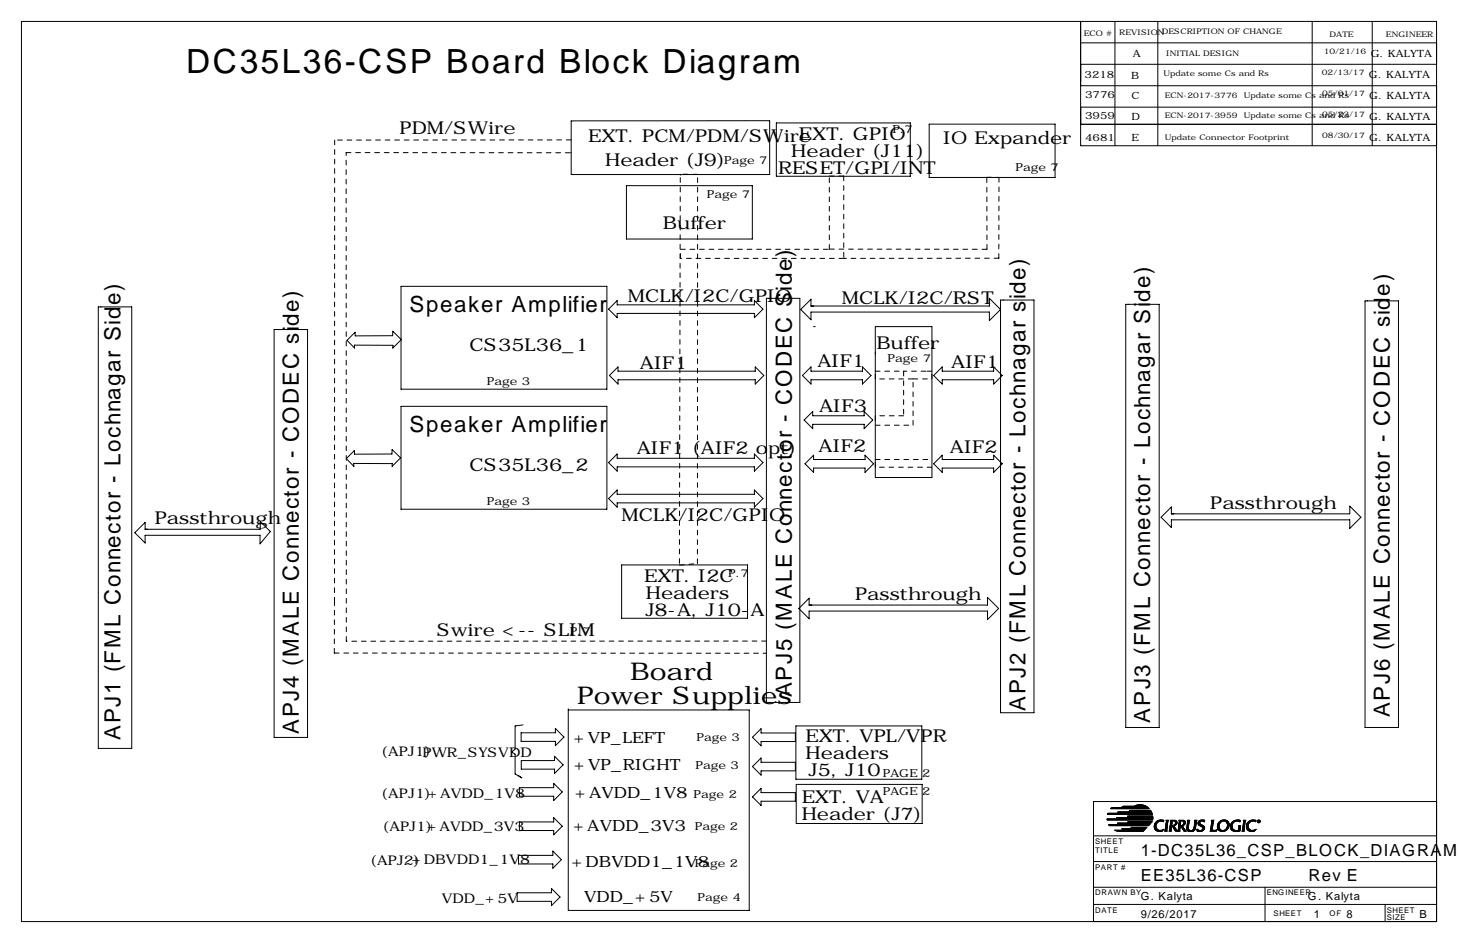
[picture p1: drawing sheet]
<svg xmlns="http://www.w3.org/2000/svg" width="432mm" height="279mm" viewBox="0 0 432 279" stroke-linecap="round" stroke-linejoin="round" font-family="sans-serif">
<g fill="none" stroke="#000" stroke-width=".3">
<path d="M6.3 6.4h419.1v266.6h-419.1zM320 6.4v36.8h105.4M320 12.7h105.4M320 19.1h105.4M330.2 6.4v36.8M342.9 6.4v36.8M388.6 6.4v36.8M406.4 6.4v36.8M169.1 35.8h58.8v15.9h-58.7v-15.8M229.9 36.4h39.7v15.8h-39.7zM275.2 36.8h37.3v15.8h-37.3zM320 36.8h105.4"/>
<path d="M320 25.4h105.4M320 31.8h105.4M185.5 55h37.3v15.8h-37.3zM29.1 90.9h9.9v130.8h-9.9zM81.2 97.6h9.9v120.9h-9.9zM118.8 84.8h60.9v30.5h-60.9zM180.2 91.6l2.6-2.5v1.2h40.6v-1.2l2.6 2.5-2.6 2.5v-1.2h-40.6v1.2zM227 88.4h9.9v119.7h-9.9zM240.2 88.6v2.1h52.8v-2.3l3.3 3.3-3.3 3.3v-2.5h-52.8v2.2l-3.1-3zM240.9 96.8h.6M259.2 96.8h16.8v44.7h-16.8zM296.3 88.9h9.9v122.3h-9.9z"/>
<path d="M333.4 90.2h9.9v125.3h-9.9zM404.3 89.2h9.9v126.3h-9.9zM118.8 100.5l-2.5-2.4v1.4h-11.1v-1l-2.4 2.3 2.2 2.3v-.8h11.4l-.1 .8 2.5-2.5M180.5 111.3l2.5-2.6v1.3h40.7v-1.3l2.5 2.6-2.5 2.5v-1.3h-40.7v1.3zM240.2 108.7v1.3h15.2v-1.3l2.6 2.6-2.6 2.5v-1.3h-15.2v1.3l-2.6-2.5zM276.5 111.3l2.5-2.6v1.3h15.3v-1.3l2.5 2.6-2.5 2.5v-1.3h-15.3v1.3zM118.6 135.6l-2.5-2.4v1.3l-11.1 .1v-1.1l-2.4 2.4 2.2 2.3-.1-.9 11.5 .1-.1 .8 2.5-2.6M118.8 120.4h60.9v30.5h-60.9zM180.2 137.1l2.6-2.6v1.3h40.6v-1.3l2.6 2.6-2.6 2.5v-1.3h-40.6v1.3zM238.4 137.4l2.5-2.5v1.2h15.3v-1.2l2.5 2.5-2.5 2.6v-1.3h-15.3v1.3zM240.7 121.9v1.3h15.2v-1.3l2.6 2.6-2.6 2.5v-1.3h-15.2v1.3l-2.5-2.5zM276.5 137.4l2.5-2.5v1.2h15.3v-1.2l2.5 2.5-2.5 2.6v-1.3h-15.3v1.3z"/>
<path d="M39.9 157.8l3.1-3v2h34.1v-2.3l3 3-3.1 3.6v-2.5h-34v2.3zM180.2 147.7l2.6-2.5v1.3h40.6v-1.3l2.6 2.5-2.6 2.6v-1.3h-40.6v1.3zM346.9 150.2v2h52.8v-2.2l3.3 3.3-3.3 3.3v-2.6h-52.8v2.3l-3-3zM184.1 167.4h37.3v15.8h-37.3zM236.6 180.3l3-3.1v2.1h52.9v-2.3l3.3 3.3-3.3 3.3v-2.5h-52.9v2.2zM154.3 217.1h10.2v-1.3l2.5 2.6-2.5 2.5v-1.2h-10.2zM154.9 214.8l-2.3 .3v6.8l-1.1 .9 1.1 .7v5.8l1.9 1.2-.9-.7M168.3 210v59.7h53.6v-59.3h-53.6M225.4 215.9v1.3h10.2v2.5h-10.2v1.3l-2.5-2.6zM235.7 215.1h37.3v15.8h-37.3zM153.8 233.4h10.2v-1.3l2.5 2.5-2.5 2.6v-1.3h-10.2zM154.4 225.3h9.8v-1.2l2.6 2.5-2.6 2.6v-1.3h-9.8z"/>
<path d="M225.4 224.6v1.3h10.2v2.5h-10.2v1.3l-2.5-2.6zM225.4 233.6v1.2h10.2v2.6h-10.2v1.3l-2.5-2.6zM235.8 232.4h37.3v11.6h-37.3zM328.9 239.6h11.5M329 239.5h11.3M329 239.5h11.2M329.1 239.4h11M329.2 239.3h10.9M332.1 239.2h7.9M332.2 239.2h7.7M332.3 239.1h7.5M332.4 239h7.3"/>
<path d="M332.5 239h7.1M332.7 238.9h6.7M336 238.8h3.3M336.2 238.7h2.9M336.3 238.7h2.7M336.5 238.6h2.2M336.8 238.5h1.7M337.3 238.4h.7M425.4 237.5h-101.6v35.5M153.6 253.4h10.1v-1.2l2.6 2.5-2.6 2.6v-1.3h-10.1zM153.8 243.5h10.2v-1.2l2.5 2.5-2.5 2.5v-1.2h-10.2zM323.8 255.3h101.6"/>
<path d="M323.8 247.6h101.6M327.9 242.8h13.5M327.9 242.7h13.5M327.9 242.6h13.5M327.9 243h13.5M327.9 242.9h13.5M328 241.3h13.3M328 241.2h13.3M328.1 241.1h13.1M328.1 241h13.1M328.1 240.9h13.1M328.3 244.3h12.2"/>
<path d="M328.4 244.4h12M328.4 244.4h11.9M328.5 244.6h11.7M330 246h8.9M330.1 246h8.7M330.3 246.1h8.5M330.6 246.2h8.1M330.7 246.2h7.9M330.7 242.5h10.7M330.7 242.4h10.7M330.7 242.3h10.7M330.7 242.2h10.7"/>
<path d="M331 243.9h9.8M331 240.8h10.1M331 240.7l10.1 .1M331.1 244h9.6M331.1 240.7h10M331.1 240.6h10M331.1 240.6h9.9M331.1 244.2h9.4M331.1 244.2h9.5M331.3 246.3h7.2M332.2 245.5h7.1M332.2 245.6h7"/>
<path d="M332.3 245.7h6.8M332.4 245.7h6.7M332.6 245.8h6.4M332.7 245.9h6.3M333.9 242.1h7.5M333.9 242h7.5M333.9 241.9h7.5M333.9 241.8h7.5M334 241.8h7.4M334 243.4h7.3M334.1 243.6h7M334.1 243.7h6.9"/>
<path d="M334.3 240.5h6.7M334.4 240.4h6.5M334.4 240.3h6.5M334.5 240.2l6.4 .1M334.5 240.2h6.3M334.6 240.1h6.2M334.9 245.1h4.8M335 245.2h4.6M335.1 245.3h4.4M335.2 245.4h4.2M340.2 244.6l-11.7 .1M340.7 244.1h-9.6"/>
<path d="M340.8 243.9l-9.8 .1M340.9 243.8h-9.9M341.1 243.6l-7 .1M341.2 243.5h-7.1M341.8 245.2h.6M341.8 245.1h.6M341.8 245h.6M341.8 244.9h.5M341.8 244.8h.5M341.8 244.7h.5M341.8 244.6h.5M341.9 245.4h.6"/>
<path d="M341.9 245.3h.6M341.9 244.6h.4M341.9 244.4h.5M341.9 245.6h.8M341.9 245.5h.7M341.9 244.2h.5M342 244.1h.5M342 245.7l.8 .1M342 245.7h.7M342 244h.5M342 244h.6M342.1 243.9h.5"/>
<path d="M342.1 245.8h.8M342.2 245.9h.9M342.2 243.7h.5M342.2 246h1M342.3 246h2.1M342.3 243.6h.7M342.4 246.1h2M342.4 244.4l-.5 .1M342.4 244.3h-.5M342.5 243.4h.7M342.5 246.2h1.8M342.6 246.2h1.7"/>
<path d="M342.6 243.3h2M342.7 243.8h-.6M342.7 243.2h1.9M342.9 243.6l-.7 .1M343 246.3h1.1M343.1 243.1h1.6M343.1 243.5h-.7M343.2 246.4h.7M343.2 243h1.4M343.5 243.3l-1 .1M343.7 242.9h.3M344 246h.4"/>
<path d="M344.2 243.3h.4M344.4 245.8h.2M344.5 245.9h-.3M344.5 245.8h.1M344.5 243.4h.1M344.6 243.5h.1M344.6 245.7h.1M344.7 243.1l-1.9 .1M344.9 246.3h.8M345 246.2h.6M345 246.1h.6M345.1 246h.4"/>
<path d="M345.1 245.9h.4M345.1 245.8h.4M345.1 245.7h.5M345.1 245.6h.5M345.1 245.5h.5M345.2 245.4h.4M345.2 245.3h.4M345.2 245.2h.4M345.2 245.1h.4M345.2 245h.5M345.2 244.9h.5M345.2 244.8h.5"/>
<path d="M345.3 244.7h.4M345.3 244.6h.4M345.3 244.4h.4M345.3 244.3h.4M345.3 243h.8M345.3 244.2h.5M345.3 244.1h.5M345.3 244h.5M345.3 243.9h.5M345.3 243.1h.7M345.4 243.9h.4M345.4 243.7h.4"/>
<path d="M345.4 243.6h.4M345.4 243.5h.4M345.4 243.4h.4M345.4 243.3h.5M345.4 243.2h.5M345.7 244.6l-.4 .1M345.8 243.8h-.4M346 243.1l-.6 .1M346.2 246.3h.8M346.3 246.2h.6M346.3 246.1h.6M346.4 246h.5"/>
<path d="M346.4 245.9h.5M346.4 245.8h.5M346.4 245.7h.5M346.5 245.6h.4M346.5 245.5h.4M346.5 245.4h.4M346.5 245.3h.4M346.5 245.2h.4M346.5 245.1h.5M346.5 245h.5M346.5 244.9h.5M346.6 244.7h.4"/>
<path d="M346.6 244.6h.4M346.6 244.4h.4M346.6 243h1.4M346.6 244.3h.4M346.6 244.2h.5M346.6 244.1h.5M346.6 244h.5M346.6 243.1h1.5M346.7 243.9h.4M346.7 243.8h.4M346.7 243.7h.4M346.7 243.6h.4"/>
<path d="M346.7 243.1l1.6 .1M346.7 243.5h.5M346.7 243.4h.5M346.7 243.3h.5M346.7 243.2h1.7M347 245.1l-.5 .1M347 244.8h-.5M347.2 244.6h.7M347.2 244.8h.5M347.2 244.7h.5M347.3 244.9h.5M347.3 244.9l.5 .1"/>
<path d="M347.4 245.1h.5M347.4 245h.5M347.4 244.6h.6M347.4 245.1l.6 .1M347.5 245.3h.5M347.5 245.2h.5M347.6 245.4h.5M347.7 245.6h.5M347.7 245.5h.5M347.7 245.7h.6M347.7 243.3h.7M347.8 245.7h.5"/>
<path d="M347.8 244.4h.4M347.8 245.8h.6M347.8 243.3h.7M347.9 245.9h.6M347.9 246h.6M347.9 244.2h.5M348 246h.6M348 244.2h.4M348 243.4h.5M348 246.1h.7M348 244.1h.5M348 243.5h.6"/>
<path d="M348.1 246.2h.6M348.1 244h.4M348.1 243.6h.5M348.1 246.2l1.4 .1M348.1 243.9h.4M348.1 243.9h.5M348.1 243.8h.5M348.1 243.7h.5M348.2 244.4l-.7 .1M348.3 244.3h-.5M348.8 246.2h.6M348.8 246.1h.6"/>
<path d="M348.9 246h.5M348.9 245.8h.5M348.9 245.7h.5M348.9 245.6h.5M349 245.5h.5M349 245.4h.5M349 245.3h.5M349 245.2h.5M349 245.1h.5M349 245h.5M349 244.9h.5M349 244.8h.5"/>
<path d="M349.1 244.7h.4M349.1 244.6h.5M349.1 244.4h.5M349.1 243h1.4M349.1 244.2h.5M349.1 244.1h.5M349.1 244h.5M349.1 243.1h1.5M349.2 243.9h.5M349.2 243.8h.5M349.2 243.7h.5M349.2 243.6h.5"/>
<path d="M349.2 243.1l1.6 .1M349.2 243.5h.5M349.2 243.4h.5M349.2 243.3h.5M349.2 243.2h1.7M349.4 245.9h-.5M349.5 245.1l-.5 .1M349.6 244.3h-.5M349.8 244.8h.5M349.8 244.7h.4M349.8 244.9h.5M349.9 244.9l.5 .1"/>
<path d="M349.9 245.1h.5M349.9 245h.5M349.9 244.6h.6M350 245.1l.5 .1M350 245.3h.5M350 245.2h.5M350.1 245.4h.5M350.2 245.5h.5M350.2 245.6h.5M350.3 245.7h.5M350.3 243.3h.6M350.3 244.4h.4"/>
<path d="M350.4 245.8h.5M350.4 243.3h.6M350.4 245.9h.6M350.5 246h.5M350.5 244.6l-.8 .1M350.5 244.2h.4M350.5 246.1h.7M350.5 246h.6M350.5 244.1h.5M350.5 243.5h.6M350.5 243.4h.5M350.6 246.2h.6"/>
<path d="M350.6 244h.4M350.6 243.6h.5M350.6 246.2l.8 .1M350.6 243.9h.5M350.6 243.8h.5M350.6 243.7h.5M350.7 244.4l-.6 .1M350.8 244.3h-.4M351.5 245.7h.5M351.5 245.6h.5M351.5 245.5h.4M351.5 245.4h.4"/>
<path d="M351.5 245.3h.4M351.5 245.2h.4M351.5 245.1h.4M351.5 245.9h.7M351.5 245.8h.6M351.5 245h.5M351.5 244.9h.5M351.5 244.8h.5M351.5 244.7h.5M351.6 246h.7M351.6 244.6h.4M351.6 244.4h.4"/>
<path d="M351.6 244.3h.4M351.6 243h.8M351.6 246.1h2.1M351.6 246h.9M351.6 244.2h.4M351.6 244.1h.5M351.6 244h.5M351.6 243.9h.5M351.6 243.1h.7M351.7 243.7h.4M351.7 243.6h.4M351.7 243.5h.4"/>
<path d="M351.7 246.2h1.9M351.7 243.4h.4M351.7 243.3h.5M351.7 243.2h.5M351.8 246.2h1.7M352 246.3h1.3M352.1 243.8h-.5M352.2 246.4h.9M352.3 243.1l-.6 .1M352.9 246h.9M353.1 246h.7M353.3 245.8h.6"/>
<path d="M353.5 245.7h.5M353.5 245.5h.5M353.6 245.4h.4M353.6 245.3h.5M353.6 245.2h.5M353.6 245.1h.5M353.7 245.1h.4M353.7 245h.4M353.7 244.9h.4M353.7 244.8h.4M353.7 244.7h.4M353.7 244.6h.5"/>
<path d="M353.7 244.4h.5M353.7 244.3h.5M353.7 243h.8M353.8 244.2h.4M353.8 244.1h.4M353.8 244h.4M353.8 243.9h.4M353.8 243.1h.7M353.8 243.8h.5M353.8 243.7h.5M353.8 243.6h.5M353.9 245.9h-.7"/>
<path d="M353.9 243.5h.4M353.9 243.4h.4M353.9 243.3h.4M353.9 243.2h.5M354 245.7l-.6 .1M354 245.6h-.5M354.2 244.6l-.5 .1M354.4 243.1l-.6 .1M354.5 245.7h.1M354.5 245.8h.2M354.5 245.7l.1 .1M354.5 246.2h1.6"/>
<path d="M354.5 246.2h1.7M354.5 246h.8M354.5 246h.5M354.5 245.9h.4M354.8 246.3h1.1M354.8 244h.6M354.8 243.9l.6 .1M354.8 243.9h.5M354.8 243.8h.5M354.8 244.2h.8M354.8 244.1h.7M354.8 243.7h.5"/>
<path d="M354.8 243.6h.5M354.9 244.3h1M354.9 244.2h.8M354.9 243.4h.6M355 246.4h.7M355 244.4h1M355 244.4l1.2 .1M355 243.3h1.8M355.1 243.2h1.7M355.1 244.6h1.1M355.2 243.2h1.6M355.2 244.6l1.2 .1"/>
<path d="M355.3 243.1h1.5M355.4 244.7h1.1M355.4 243.5h-.5M355.4 243h1.4M355.5 244.8h1.1M355.6 246h.8M355.7 244.9h.9M355.7 243.3l-.7 .1M355.8 246h.7M355.8 244.9l.9 .1M355.9 245.9h.6M355.9 242.9h.4"/>
<path d="M356 245h.7M356 245.1h.7M356.1 245.8h.5M356.1 245.1h.7M356.2 245.2h.6M356.2 245.7h.5M356.2 245.6h.5M356.2 245.3h.6M356.3 245.5h.4M356.3 245.4h.5M356.3 246.1h-1.8M356.3 243.3h.5"/>
<path d="M356.6 243.4h.1M356.6 243.5h.1M358.4 246.2h1.9M358.5 246.1h1.8M358.5 246h1.8M358.5 246h.9M358.5 245.9h.6M358.5 245.8h.5M358.6 245.7h.4M358.6 245.7h.5M358.6 245.6h.5M358.6 245.5h.5"/>
<path d="M358.6 245.4h.5M358.6 245.2h.5M358.6 245.1h.5M358.6 245h.5M358.7 244.9h.5M358.7 244.8h.5M358.7 244.7h.5M358.7 244.6h.5M358.7 243h.9M358.7 244.4h.5M358.7 244.3h.5M358.7 244.2h.5"/>
<path d="M358.7 244.1h.5M358.8 244h.5M358.8 243.9h.5M358.8 243.8h.5M358.8 243.1h.6M358.8 243.1h.7M358.9 243.7h.4M358.9 243.6h.4M358.9 243.5h.4M358.9 243.4h.4M358.9 243.3h.5M358.9 243.2h.5"/>
<path d="M359.1 245.3h-.5M359.2 244.9l-.6 .1M359.2 244.4l-.5 .1M359.4 243.3l-.5 .1M359.9 246h.5M360.3 246.2l-2 .1M360.4 245.8h.1M360.4 245.9h-.2M360.5 245.1h.6M360.5 245.1h.5M360.5 245h.5M360.5 244.9h.5"/>
<path d="M360.5 244.8h.5M360.5 244.7h.5M360.5 244.6h.5M360.6 245.4h.5M360.6 245.3h.5M360.6 245.2h.5M360.6 244.6h.4M360.6 244.4h.5M360.6 245.5h.6M360.6 245.4h.6M360.6 244.2h.5M360.7 245.6h.6"/>
<path d="M360.7 244.1h.5M360.7 245.7l.7 .1M360.7 245.7h.6M360.7 244h.5M360.8 243.9h.5M360.8 245.8h.7M360.9 245.9h.7M360.9 246h.8M360.9 243.7h.5M361 246h.9M361 243.6h.6M361.1 246.1h2"/>
<path d="M361.1 244.3h-.5M361.2 243.4h.6M361.2 246.2h1.7M361.3 246.2h1.6M361.3 243.9l-.6 .1M361.4 243.8h-.6M361.4 243.3h1M361.4 243.2h2.1M361.5 246.3h1.1M361.5 243.6l-.6 .1M361.5 243.2h1.9M361.7 243.5h-.6"/>
<path d="M361.7 246.4h.7M361.7 243.1h1.6M361.8 243h1.3M362.1 243.3l-.9 .1M362.3 246h.9M362.3 242.9h.5M362.6 246h.7M362.6 243.3h1M362.8 243.3l.9 .1M362.9 245.8h.5M363 243.4h.7M363.1 245.7h.5"/>
<path d="M363.1 243.5h.7M363.1 245.6h.5M363.2 245.5h.5M363.2 243.6l.7 .1M363.2 243.6h.6M363.3 245.4h.5M363.3 243.8h.6M363.3 243.7h.6M363.4 245.9h-.7M363.4 245.2h.5M363.4 243.9h.5M363.4 245.1h.5"/>
<path d="M363.4 245h.5M363.4 243.9h.6M363.5 244.9h.5M363.5 244.8h.5M363.5 244.2h.5M363.5 244.1h.5M363.5 244h.5M363.5 245.7l-.6 .1M363.5 244.7h.5M363.5 244.6h.5M363.5 244.4h.5M363.5 244.3h.5"/>
<path d="M363.8 245.3h-.5M364 244.9l-.5 .1M364.4 245.3h.6M364.4 245.2h.5M364.4 245.1h.5M364.4 245h.5M364.4 244.9h.5M364.4 244.8h.5M364.4 244.7h.5M364.4 244.6h.5M364.4 245.4h.6M364.4 244.4h.5"/>
<path d="M364.4 244.3h.5M364.5 245.6h.7M364.5 245.5h.6M364.5 244.2h.5M364.5 245.7h.7M364.5 244.1h.5M364.6 245.7l.7 .1M364.6 244h.5M364.6 245.8h.8M364.6 243.9h.6M364.7 245.9h.9M364.7 243.7h.6"/>
<path d="M364.8 246h.9M364.8 246h1.2M364.9 246.1h2.3M364.9 243.6h.6M365 243.4h.7M365.1 246.2h2.1M365.2 243.9l-.6 .1M365.2 246.2h2M365.3 243.8h-.6M365.3 243.3h2M365.4 243.2h1.9M365.4 243.6l-.6 .1"/>
<path d="M365.5 243.2h1.8M365.5 246.3h1.3M365.6 243.5h-.7M365.7 243.1h1.6M365.7 246.4h.8M365.8 243h1.5M366 243.3l-.9 .1M366.3 246h.9M366.4 242.9h.4M366.7 246h.6M366.8 244.7h.6M366.8 245.9h.5"/>
<path d="M366.8 245.8h.5M366.8 245.7h.5M366.8 243.3h.4M366.9 245.5h.4M366.9 245.4h.4M366.9 245.3h.4M366.9 245.2h.5M366.9 245.1h.5M366.9 245h.5M366.9 244.9h.5M367.1 243.4h.1M367.1 243.5h.1"/>
<path d="M367.3 245.6h-.4M367.4 244.8h-.5M367.8 246.3h.8M367.9 246.2h.6M367.9 246.1h.6M367.9 246h.6M368 246h.5M368 245.9h.5M368 245.8h.5M368 245.7h.5M368 245.6h.5M368 245.5h.5"/>
<path d="M368 245.4h.5M368 245.3h.5M368.1 245.2h.4M368.1 245.1h.5M368.1 245h.5M368.1 244.9h.5M368.1 244.8h.5M368.1 244.7h.5M368.1 244.6h.5M368.1 243h.9M368.2 244.4h.4M368.2 244.4h.5"/>
<path d="M368.2 244.3h.5M368.2 244.2h.5M368.2 244.1h.5M368.2 244h.5M368.2 243.9h.5M368.2 243.8h.5M368.2 243.7h.5M368.2 243.1h.7M368.3 243.6h.5M368.3 243.5h.5M368.3 243.4h.5M368.3 243.3h.5"/>
<path d="M368.3 243.2h.5M368.7 243.9l-.5 .1M369.1 245.2h.6M369.1 245.1h.6M369.1 245h.6M369.1 244.9l.6 .1M369.1 244.9h.5M369.1 244.8h.5M369.1 244.7h.5M369.1 244.6h.5M369.2 245.4h.6M369.2 245.3h.6"/>
<path d="M369.2 244.6h.5M369.2 244.4h.5M369.2 245.5h.7M369.2 244.2h.5M369.3 245.6h.7M369.3 244.2h.4M369.3 245.7l.8 .1M369.3 245.7h.7M369.3 244h.5M369.3 244h.6M369.4 243.9h.5M369.4 245.8h.8"/>
<path d="M369.5 245.9h.9M369.5 243.7h.6M369.6 246h.9M369.6 246h2.1M369.6 243.6h.6M369.7 246.1h2M369.7 244.3h-.5M369.8 243.4h.7M369.8 246.2h1.8M369.8 244.1h-.5M369.9 246.2h1.7M370 243.3h1.9"/>
<path d="M370 243.8h-.6M370 243.2h2M370.1 243.2h1.9M370.2 243.6l-.7 .1M370.2 246.3h1.1M370.3 243.1h1.7M370.4 243.5h-.7M370.4 246.4h.7M370.5 243h1.4M370.8 243.3l-1 .1M370.9 242.9h.4M371.2 246h.6"/>
<path d="M371.4 243.3h.5M371.7 245.8h.2M371.8 245.9h-.4M371.8 245.8h.1M371.8 243.4h.1M371.9 243.5h.1M371.9 245.7h.1M372.4 243.5h.1M372.4 243.4h.1M372.4 243.3h.1M372.4 243.2h.1M372.4 243.6h.1"/>
<path d="M372.4 243.1h.1M372.5 243.6l.1 .1M372.5 243.1h.1M372.5 243h.5M372.6 243.7h.4M372.6 243.8h.3M372.6 243.6h.1M372.6 243.5h.1M372.6 243.4h.1M372.6 243.3h.3M372.6 243.3h.1M372.6 243.2h.1"/>
<path d="M372.6 243.1l.3 .1M372.7 242.9h.1M372.8 243.5h.1M372.8 243.4h.1M372.9 243.6h.1M372.9 243.3h.1M372.9 243.2h.1M373 243.7h.1M373 243.1h.1M373.1 243.6h.1M373.1 243.1h.1M373.1 243.5h.1"/>
<path d="M373.1 243.4h.1M373.1 243.3h.1M373.1 243.2h.1M153.2 264.5h10.1v-1.3l2.6 2.6-2.6 2.5v-1.2h-10.1zM323.8 268h101.6M323.8 262.9h101.6M374.6 262.9v10.1M410.2 268v5"/>
</g>
<g fill="none" stroke="#000" stroke-width=".3" stroke-dasharray="1.4 1.4">
<path d="M99.1 41.5v136.5M102.5 45.2l66.7 .1M169.1 41.5h-70M169.2 45.3h-.1M201.5 52.6l-.3 114.8M201.5 51.6v.3M206.6 51.7l-5.1-.1M245.6 52.2h4.3M249.9 52.2v24.4M292.3 52.5l3.6 .1M295.9 52.6l-.1 23.9M201.5 73.9h44.1"/>
<path d="M201.5 76.6v-2.6M245.6 73.9v-21.7M245.7 73.8l46.6 .1M249.9 76.6h-48.4M250 76.6v-.1M292.3 73.9v-21.4M295.8 76.5l-45.8 .1M259.2 112.3v-2.3M259.2 110h8.4M267.6 110v13.2M267.6 110v.2M270.4 112.3h5.6"/>
<path d="M270.4 112.3h-11.2M274.2 110h-6.6M276 112.3v-2.3M276 110h-1.8M259.2 123.2v2.8M259.2 126h11.2M259.2 138.4v-2.3M259.2 136.1h16.8M267.6 123.2h-8.4M270.4 126v-13.7M276 138.4h-16.8M99.1 178l-.1 15.5"/>
<path d="M201.2 167.4l5.4-.4M206.6 167v-115.3M99 193.5h128M102.6 190l-.1-144.8M227 189.9l-124.4 .1M227 193.5h.1"/>
</g>
<text font-size="9.9" x="55.1" y="21.7">DC35L36-CSP Board Block Diagram</text>
<g font-size="7.3">
<text x="186.6" y="201.4">Board</text>
<text x="170.9" y="208.7">Power Supplies</text>
</g>
<g font-size="6.6">
<text x="121.3" y="92.5">Speaker Amplifier</text>
<text x="121.3" y="128">Speaker Amplifier</text>
<text x="234.5" y="206.6" transform="rotate(-90 234.5 206.6)">APJ5 (MALE Connector - CODEC Side)</text>
<text x="303.7" y="210.6" transform="rotate(-90 303.7 210.6)">APJ2 (FML Connector - Lochnagar side)</text>
<text x="340.6" y="214.1" transform="rotate(-90 340.6 214.1)">APJ3 (FML Connector - Lochnagar Side)</text>
<text x="411.6" y="212.5" transform="rotate(-90 411.6 212.5)">APJ6 (MALE Connector - CODEC side)</text>
<text x="35.7" y="219.3" transform="rotate(-90 35.7 219.3)">APJ1 (FML Connector - Lochnagar Side)</text>
<text x="88.5" y="217.4" transform="rotate(-90 88.5 217.4)">APJ4 (MALE Connector - CODEC side)</text>
</g>
<g font-size="5.3">
<text x="118.3" y="39.8">PDM/SWire</text>
<text x="236.6" y="41.5">EXT. GPIO</text>
<text x="174.2" y="42.1">EXT. PCM/PDM/SWire</text>
<text x="234.3" y="46.4">Header (J11)</text>
<text x="279.3" y="42.5">IO Expander</text>
<text x="179.2" y="49.1">Header (J9)</text>
<text x="230.4" y="51.5">RESET/GPI/INT</text>
<text x="196.3" y="67.8">Buffer</text>
<text x="185.9" y="89.4">MCLK/I2C/GPIO</text>
<text x="249.3" y="90">MCLK/I2C/RST</text>
<text x="139.1" y="103.9">CS35L36_1</text>
<text x="259.5" y="103.3">Buffer</text>
<text x="189.5" y="109.3">AIF1</text>
<text x="242.1" y="108.8">AIF1</text>
<text x="281.7" y="109">AIF1</text>
<text x="242.6" y="122">AIF3</text>
<text x="188.6" y="134.6">AIF1 (AIF2 opt)</text>
<text x="242.4" y="134.1">AIF2</text>
<text x="281.3" y="134.3">AIF2</text>
<text x="139.1" y="139.4">CS35L36_2</text>
<text x="45.8" y="155.3">Passthrough</text>
<text x="184.1" y="154.3">MCLK/I2C/GPIO</text>
<text x="358.4" y="150.7">Passthrough</text>
<text x="190.8" y="172.5">EXT. I2C</text>
<text x="191.3" y="177.4">Headers</text>
<text x="253.2" y="177.7">Passthrough</text>
<text x="191.2" y="182.6">J8-A, J10-A</text>
<text x="129.4" y="188.5">Swire &lt;-- SLIM</text>
<text x="238.6" y="219.9">EXT. VPL/VPR</text>
<text x="238.6" y="224.9">Headers</text>
<text x="239.5" y="230">J5, J10</text>
<text x="237.4" y="238">EXT. VA</text>
<text x="237.4" y="243">Header (J7)</text>
</g>
<g font-size="4.9">
<text x="337.8" y="253.5">1-DC35L36_CSP_BLOCK_DIAGRAM</text>
<text x="337.8" y="261.1">EE35L36-CSP</text>
<text x="387.6" y="261.1">Rev E</text>
</g>
<g font-size="4.6">
<text x="169.9" y="220">+VP_LEFT</text>
<text x="169.9" y="228.1">+VP_RIGHT</text>
<text x="170.2" y="236.5">+AVDD_1V8</text>
<text x="169.7" y="246.3">+AVDD_3V3</text>
<text x="169.2" y="256.9">+DBVDD1_1V8</text>
<text x="173" y="267.4">VDD_+5V</text>
</g>
<g font-size="4">
<text x="112.9" y="224.1">(APJ1)</text>
<text x="125.1" y="224.4">PWR_SYSVDD</text>
<text x="112.9" y="236.6">(APJ1)+AVDD_1V8</text>
<text x="113.3" y="246.3">(APJ1)+AVDD_3V3</text>
<text x="109.6" y="256.2">(APJ2)</text>
<text x="121.9" y="256.1">+DBVDD1_1V8</text>
<text x="130.8" y="267.5">VDD_+5V</text>
</g>
<g font-size="3.3">
<text x="264.3" y="39.5">P.7</text>
<text x="214.5" y="48.7">Page 7</text>
<text x="300.7" y="50.6">Page 7</text>
<text x="209.3" y="58.7">Page 7</text>
<text x="262.9" y="107.3">Page 7</text>
<text x="144.2" y="114">Page 3</text>
<text x="144.2" y="149.6">Page 3</text>
<text x="215.7" y="170.9">P.7</text>
<text x="168.8" y="188.1">P.7</text>
<text x="206.3" y="219.5">Page 3</text>
<text x="206" y="227.9">Page 3</text>
<text x="261.4" y="230.1">PAGE 2</text>
<text x="205.4" y="236.3">Page 2</text>
<text x="261.4" y="235.7">PAGE 2</text>
<text x="205.8" y="246">Page 2</text>
<text x="205.8" y="256.7">Page 2</text>
<text x="206.6" y="267.1">Page 4</text>
<text x="337.8" y="266.8">G. Kalyta</text>
<text x="387.3" y="266.8">G. Kalyta</text>
<text x="337.8" y="271.9">9/26/2017</text>
<text x="389.1" y="271.9">1</text>
<text x="398.8" y="271.9">8</text>
<text x="420.4" y="271.9">B</text>
</g>
<g font-size="3">
<text x="335.5" y="17">A</text>
<text x="406" y="16.8">G. KALYTA</text>
<text x="321.2" y="23.2">3218</text>
<text x="335" y="23.4">B</text>
<text x="405.4" y="23.2">G. KALYTA</text>
<text x="321.4" y="29">3776</text>
<text x="335.1" y="29.2">C</text>
<text x="405.5" y="29.2">G. KALYTA</text>
<text x="321.4" y="35.3">3959</text>
<text x="335.1" y="35.6">D</text>
<text x="405.5" y="35.5">G. KALYTA</text>
<text x="321.4" y="41.7">4681</text>
<text x="335.1" y="41.9">E</text>
<text x="405.5" y="41.9">G. KALYTA</text>
</g>
<g font-size="2.3">
<text x="321" y="10.6">ECO #</text>
<text x="331.5" y="10.4">REVISIONDESCRIPTION OF CHANGE</text>
<text x="393.8" y="10.8">DATE</text>
<text x="410.5" y="10.9">ENGINEER</text>
<text x="345.4" y="16.6">INITIAL DESIGN</text>
<text x="392" y="15.9">10/21/16</text>
<text x="344.6" y="22.7">Update some Cs and Rs</text>
<text x="391.5" y="22.3">02/13/17</text>
<text x="344.9" y="29">ECN-2017-3776</text>
<text x="368.4" y="29">Update some Cs and Rs</text>
<text x="391.6" y="28.3">05/01/17</text>
<text x="344.9" y="35.1">ECN-2017-3959</text>
<text x="368.4" y="35.1">Update some Cs and Rs</text>
<text x="391.6" y="34.6">05/23/17</text>
<text x="344.9" y="41.4">Update Connector Footprint</text>
<text x="391.6" y="41">08/30/17</text>
<text x="324.4" y="250.1">SHEET</text>
<text x="324.4" y="257.7">PART #</text>
<text x="324.4" y="252.6">TITLE</text>
<text x="324.4" y="265.3">DRAWN BY</text>
<text x="375.2" y="265.3">ENGINEER</text>
<text x="324.4" y="270.4">DATE</text>
<text x="377.2" y="271.5">SHEET</text>
<text x="393.7" y="271.5">OF</text>
<text x="410.7" y="270.4">SHEET</text>
<text x="410.7" y="272.7">SIZE</text>
</g>
</svg>
